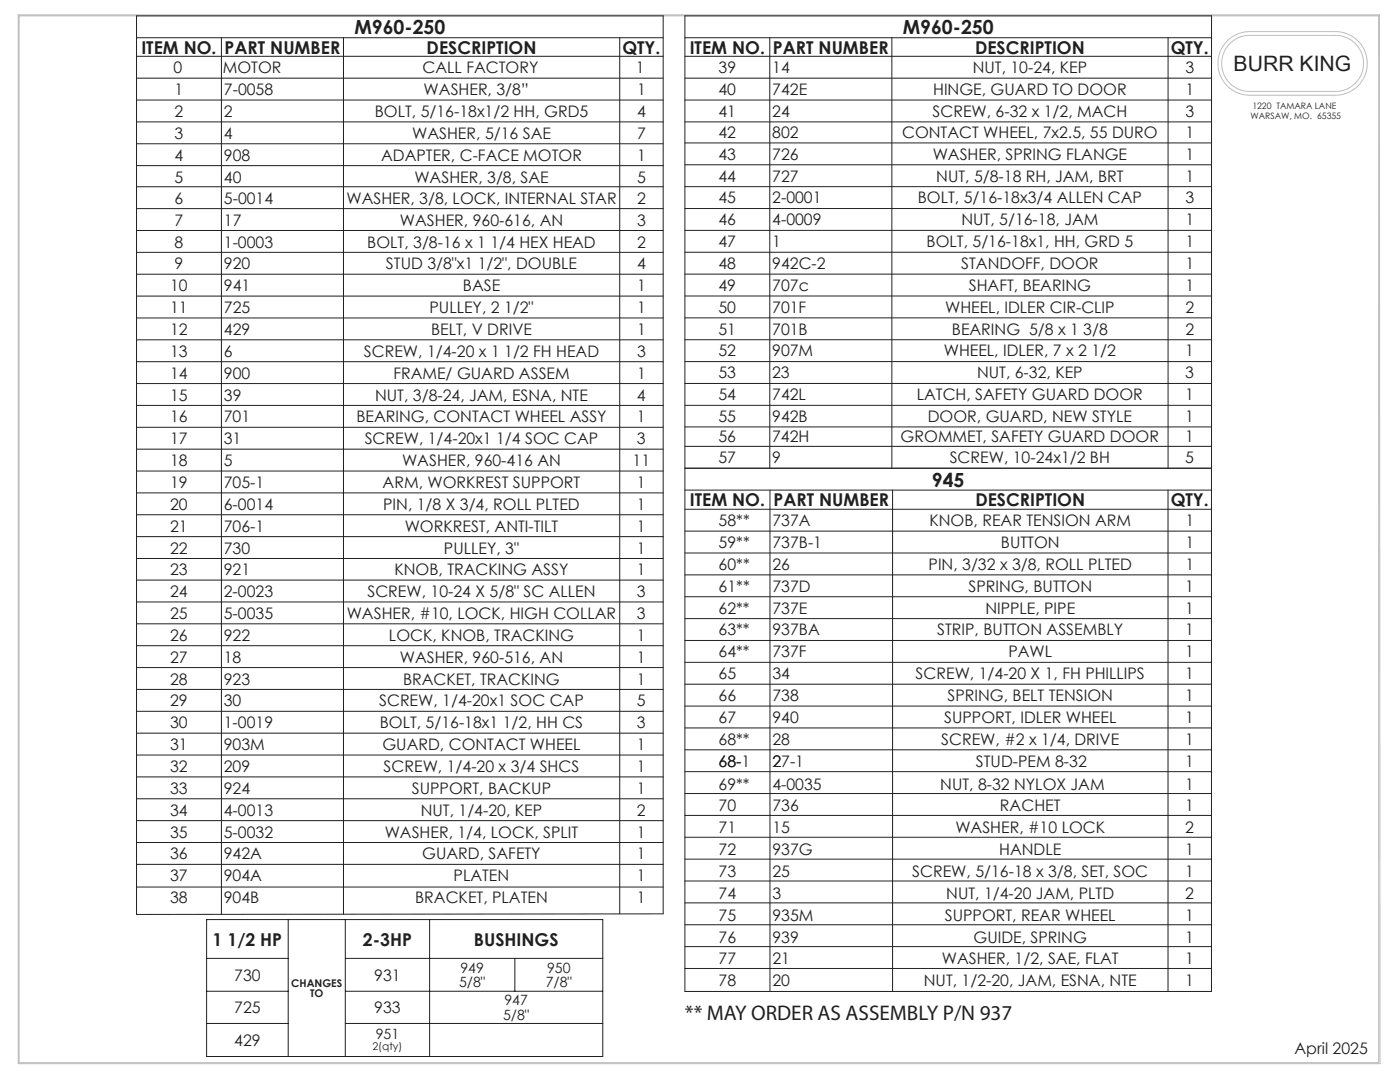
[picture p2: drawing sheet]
<svg xmlns="http://www.w3.org/2000/svg" width="279mm" height="216mm" viewBox="0 0 279 216" stroke-linecap="round" stroke-linejoin="round" font-family="sans-serif">
<!-- layer: Layer 1 -->
<path d="M3.6 2.9h271.7l.1 209.3h-271.8zM3.8 3.2h271.3v208.8h-271.3zM244.9 8.2a6.4 6.4 0 0 1 4.5-1.9h17.1a6.4 6.4 0 0 1 6.4 6.4 6.4 6.4 0 0 1-6.4 6.3h-17.1a6.4 6.4 0 0 1-5.8-3.9 6.4 6.4 0 0 1 1.3-6.9zM245.4 8.7a5.6 5.6 0 0 1 3.6-1.6h17.1a5.6 5.6 0 0 1 6 5.6 5.6 5.6 0 0 1-6 5.5h-17.1a5.6 5.6 0 0 1-4.8-3.6 5.6 5.6 0 0 1 1.2-5.9z" fill="none" stroke="#bdbec1" stroke-width=".2"/>
<g fill="none" stroke="#231f20" stroke-width=".2">
<path d="M27.2 7.5h105.2M27.2 11.2h105.2M27.2 15.6h105.2M27.2 20h105.2M44.2 7.5v174.9M68.6 7.5v174.9M123.7 7.5v174.9M136.7 7.5h105.1M136.7 11.2h105.1M136.7 15.6h105.1M136.7 20h105.1M136.7 3.2h105.1v194.6h-105.1z"/>
<path d="M153.6 7.5v85.9M178 7.5v85.9M233.1 7.5v85.9M27.2 24.3h105.2M27.2 28.7h105.2M27.2 33.1h105.2M27.2 37.3h105.2M136.7 24.3h105.1M136.7 28.5h105.1M136.7 32.9h105.1M136.7 37.2h105.1M27.2 41.6h105.2"/>
<path d="M27.2 46h105.2M27.2 50.4h105.2M27.2 54.7h105.2M27.2 59.1h105.2M136.7 41.6h105.1M136.7 46h105.1M136.7 50.3h105.1M136.7 54.7h105.1M136.7 59.1h105.1M27.2 63.4h105.2M27.2 67.8h105.2M27.2 72.2h105.2"/>
<path d="M27.2 76.5h105.2M136.7 63.4h105.1M136.7 67.8h105.1M136.7 72.2h105.1M136.7 76.5h105.1M27.2 80.9h105.2M27.2 85.3h105.2M27.2 89.6h105.2M27.2 94h105.2M27.2 98.4h105.2M136.7 93.4h105.1M136.7 80.9h105.1"/>
<path d="M136.7 85.2h105.1M136.7 89.1h105.1M136.7 97.8h105.1M153.7 97.8v100M178.1 97.8v100M233.1 97.8v100M27.2 102.7h105.2M27.2 107.1h105.2M27.2 111.4h105.2M27.2 115.8h105.2M136.7 101.6h105.1M136.7 106h105.1"/>
<path d="M136.7 110.3h105.1M136.7 114.7h105.1M136.7 119.1h105.1M27.2 120.1h105.2M27.2 124.5h105.2M27.2 128.8h105.2M27.2 133.2h105.2M27.2 137.6h105.2M136.7 123.4h105.1M136.7 127.8h105.1M136.7 132.2h105.1M136.7 136.5h105.1"/>
<path d="M27.2 141.9h105.2M27.2 146.3h105.2M27.2 150.7h105.2M27.2 155h105.2M27.2 159.4h105.2M136.7 140.9h105.1M136.7 145.3h105.1M136.7 149.6h105.1M136.7 154h105.1M136.7 158.3h105.1M27.2 163.7h105.2M27.2 168.1h105.2"/>
<path d="M27.2 172.5h105.2M27.3 177h105.1M136.7 162.7h105.1M136.7 167.1h105.1M136.7 171.4h105.1M136.7 175.8h105.1M41.2 183.5h79.1v27.3h-79.1zM41.2 191.2h16.3M41.2 197.8h16.3M57.5 183.5v27.3M68.9 183.5v27.3M68.9 191.2h51.4"/>
<path d="M68.9 197.8h51.4M85.7 183.5v27.3M102.7 191.2v6.6M132.3 182.3l-105.1 .2v-179.3h105.2v179.1M136.7 180.2h105.1M136.7 184.5h105.1M136.7 188.9h105.1M136.7 193.2h105.1M41.2 204.2h16.3M68.9 204.2h51.4"/>
</g>
<g font-size="4.2" fill="#231f20">
<text x="246.2" y="14.2">BURR KING</text>
<text x="136.7" y="203.5">** MAY ORDER AS ASSEMBLY P/N 937</text>
</g>
<g font-size="3.9" fill="#231f20">
<text x="70.7" y="6.8">M960-250</text>
<text x="180.2" y="6.8">M960-250</text>
<text x="186" y="97.1">945</text>
</g>
<g font-size="3.5" fill="#231f20">
<text x="28.2" y="10.7">ITEM NO.</text>
<text x="44.8" y="10.7">PART NUMBER</text>
<text x="85.1" y="10.7">DESCRIPTION</text>
<text x="124.2" y="10.7">QTY.</text>
<text x="137.6" y="10.7">ITEM NO.</text>
<text x="154.3" y="10.7">PART NUMBER</text>
<text x="194.6" y="10.7">DESCRIPTION</text>
<text x="233.6" y="10.7">QTY.</text>
<text x="137.7" y="101">ITEM NO.</text>
<text x="154.4" y="101">PART NUMBER</text>
<text x="194.7" y="101">DESCRIPTION</text>
<text x="233.6" y="101">QTY.</text>
<text x="42.4" y="188.7">1 1/2 HP</text>
<text x="72.4" y="188.7">2-3HP</text>
<text x="94.6" y="188.7">BUSHINGS</text>
</g>
<g font-size="3.2" fill="#231f20">
<text x="34.6" y="14.6">0</text>
<text x="44.5" y="14.6">MOTOR</text>
<text x="84.3" y="14.6">CALL FACTORY</text>
<text x="126.9" y="14.6">1</text>
<text x="143.4" y="14.6">39</text>
<text x="154.1" y="14.6">14</text>
<text x="194.1" y="14.6">NUT, 10-24, KEP</text>
<text x="236.6" y="14.6">3</text>
<text x="34.8" y="23.4">2</text>
<text x="34.8" y="19">1</text>
<text x="44.7" y="23.4">2</text>
<text x="44.7" y="19">7-0058</text>
<text x="74.8" y="23.4">BOLT, 5/16-18x1/2 HH, GRD5</text>
<text x="84.5" y="19">WASHER, 3/8”</text>
<text x="127.1" y="19">1</text>
<text x="127.1" y="23.4">4</text>
<text x="143.4" y="23.3">41</text>
<text x="143.4" y="18.9">40</text>
<text x="154.1" y="23.3">24</text>
<text x="154.1" y="18.9">742E</text>
<text x="186.1" y="23.3">SCREW, 6-32 x 1/2, MACH</text>
<text x="186.2" y="18.9">HINGE, GUARD TO DOOR</text>
<text x="236.6" y="18.9">1</text>
<text x="236.6" y="23.3">3</text>
<text x="34.8" y="27.7">3</text>
<text x="44.7" y="27.7">4</text>
<text x="82.3" y="27.7">WASHER, 5/16 SAE</text>
<text x="127.1" y="27.7">7</text>
<text x="143.4" y="27.6">42</text>
<text x="154.1" y="27.6">802</text>
<text x="180" y="27.6">CONTACT WHEEL, 7x2.5, 55 DURO</text>
<text x="236.6" y="27.6">1</text>
<text x="34.8" y="32.1">4</text>
<text x="44.7" y="32.1">908</text>
<text x="76.1" y="32.1">ADAPTER, C-FACE MOTOR</text>
<text x="127.1" y="32.1">1</text>
<text x="143.4" y="31.9">43</text>
<text x="154.1" y="31.9">726</text>
<text x="186.1" y="31.9">WASHER, SPRING FLANGE</text>
<text x="236.6" y="31.9">1</text>
<text x="34.8" y="36.5">5</text>
<text x="34.8" y="40.7">6</text>
<text x="44.7" y="40.7">5-0014</text>
<text x="44.7" y="36.5">40</text>
<text x="69.1" y="40.7">WASHER, 3/8, LOCK, INTERNAL STAR</text>
<text x="82.7" y="36.5">WASHER, 3/8, SAE</text>
<text x="127.1" y="40.7">2</text>
<text x="127.1" y="36.5">5</text>
<text x="143.4" y="36.2">44</text>
<text x="143.4" y="40.6">45</text>
<text x="154.1" y="36.2">727</text>
<text x="154.1" y="40.6">2-0001</text>
<text x="183.2" y="40.6">BOLT, 5/16-18x3/4 ALLEN CAP</text>
<text x="186.8" y="36.2">NUT, 5/8-18 RH, JAM, BRT</text>
<text x="236.6" y="36.2">1</text>
<text x="236.6" y="40.6">3</text>
<text x="34.8" y="45">7</text>
<text x="44.7" y="45">17</text>
<text x="79.8" y="45">WASHER, 960-616, AN</text>
<text x="127.1" y="45">3</text>
<text x="143.4" y="45">46</text>
<text x="154.1" y="45">4-0009</text>
<text x="191.9" y="45">NUT, 5/16-18, JAM</text>
<text x="236.6" y="45">1</text>
<text x="34.8" y="49.4">8</text>
<text x="34.8" y="53.8">9</text>
<text x="44.7" y="49.4">1-0003</text>
<text x="44.7" y="53.8">920</text>
<text x="73.3" y="49.4">BOLT, 3/8-16 x 1 1/4 HEX HEAD</text>
<text x="77" y="53.8">STUD 3/8&quot;x1 1/2&quot;, DOUBLE</text>
<text x="127.1" y="53.8">4</text>
<text x="127.1" y="49.4">2</text>
<text x="143.4" y="53.7">48</text>
<text x="143.4" y="49.3">47</text>
<text x="154.1" y="53.7">942C-2</text>
<text x="154.1" y="49.3">1</text>
<text x="184.9" y="49.3">BOLT, 5/16-18x1, HH, GRD 5</text>
<text x="191.8" y="53.7">STANDOFF, DOOR</text>
<text x="236.6" y="53.7">1</text>
<text x="236.6" y="49.3">1</text>
<text x="34" y="58.1">10</text>
<text x="44.7" y="58.1">941</text>
<text x="92.4" y="58.1">BASE</text>
<text x="127.1" y="58.1">1</text>
<text x="143.4" y="58">49</text>
<text x="154.1" y="58">707c</text>
<text x="193.3" y="58">SHAFT, BEARING</text>
<text x="236.6" y="58">1</text>
<text x="34" y="62.5">11</text>
<text x="44.7" y="62.5">725</text>
<text x="85.7" y="62.5">PULLEY, 2 1/2&quot;</text>
<text x="127.1" y="62.5">1</text>
<text x="143.4" y="62.4">50</text>
<text x="154.1" y="62.4">701F</text>
<text x="188.6" y="62.4">WHEEL, IDLER CIR-CLIP</text>
<text x="236.6" y="62.4">2</text>
<text x="34" y="66.8">12</text>
<text x="34" y="71.2">13</text>
<text x="44.7" y="66.8">429</text>
<text x="44.7" y="71.2">6</text>
<text x="72.6" y="71.2">SCREW, 1/4-20 x 1 1/2 FH HEAD</text>
<text x="86" y="66.8">BELT, V DRIVE</text>
<text x="127.1" y="66.8">1</text>
<text x="127.1" y="71.2">3</text>
<text x="143.4" y="66.8">51</text>
<text x="143.4" y="71.1">52</text>
<text x="154.1" y="66.8">701B</text>
<text x="154.1" y="71.1">907M</text>
<text x="188.4" y="71.1">WHEEL, IDLER, 7 x 2 1/2</text>
<text x="190" y="66.8">BEARING 5/8 x 1 3/8</text>
<text x="236.6" y="71.1">1</text>
<text x="236.6" y="66.8">2</text>
<text x="34" y="75.6">14</text>
<text x="44.7" y="75.6">900</text>
<text x="78.5" y="75.6">FRAME/ GUARD ASSEM</text>
<text x="127.1" y="75.6">1</text>
<text x="143.4" y="75.5">53</text>
<text x="154.1" y="75.5">23</text>
<text x="195" y="75.5">NUT, 6-32, KEP</text>
<text x="236.6" y="75.5">3</text>
<text x="34" y="79.9">15</text>
<text x="44.7" y="79.9">39</text>
<text x="74.9" y="79.9">NUT, 3/8-24, JAM, ESNA, NTE</text>
<text x="127.1" y="79.9">4</text>
<text x="143.4" y="79.9">54</text>
<text x="154.1" y="79.9">742L</text>
<text x="183" y="79.9">LATCH, SAFETY GUARD DOOR</text>
<text x="236.6" y="79.9">1</text>
<text x="33.9" y="88.7">17</text>
<text x="33.9" y="84.3">16</text>
<text x="44.7" y="88.7">31</text>
<text x="44.7" y="84.3">701</text>
<text x="71.1" y="84.3">BEARING, CONTACT WHEEL ASSY</text>
<text x="72.8" y="88.7">SCREW, 1/4-20x1 1/4 SOC CAP</text>
<text x="127.1" y="84.3">1</text>
<text x="127.1" y="88.7">3</text>
<text x="143.4" y="88.3">56</text>
<text x="143.4" y="84.2">55</text>
<text x="154.1" y="88.3">742H</text>
<text x="154.1" y="84.2">942B</text>
<text x="179.7" y="88.3">GROMMET, SAFETY GUARD DOOR</text>
<text x="185.1" y="84.2">DOOR, GUARD, NEW STYLE</text>
<text x="236.5" y="88.3">1</text>
<text x="236.6" y="84.2">1</text>
<text x="33.9" y="93">18</text>
<text x="44.7" y="93">5</text>
<text x="80.2" y="93">WASHER, 960-416 AN</text>
<text x="126.2" y="93">11</text>
<text x="143.4" y="92.4">57</text>
<text x="154.1" y="92.4">9</text>
<text x="189.5" y="92.4">SCREW, 10-24x1/2 BH</text>
<text x="236.5" y="92.4">5</text>
<text x="33.9" y="101.7">20</text>
<text x="33.9" y="97.4">19</text>
<text x="44.7" y="97.4">705-1</text>
<text x="44.7" y="101.7">6-0014</text>
<text x="76.4" y="97.4">ARM, WORKREST SUPPORT</text>
<text x="76.5" y="101.7">PIN, 1/8 X 3/4, ROLL PLTED</text>
<text x="127.1" y="101.7">1</text>
<text x="127.1" y="97.4">1</text>
<text x="33.9" y="106.1">21</text>
<text x="44.7" y="106.1">706-1</text>
<text x="80.8" y="106.1">WORKREST, ANTI-TILT</text>
<text x="127.1" y="106.1">1</text>
<text x="143.4" y="105">58**</text>
<text x="154.2" y="105">737A</text>
<text x="185.5" y="105">KNOB, REAR TENSION ARM</text>
<text x="236.6" y="105">1</text>
<text x="33.9" y="110.5">22</text>
<text x="44.7" y="110.5">730</text>
<text x="88.6" y="110.5">PULLEY, 3&quot;</text>
<text x="127.1" y="110.5">1</text>
<text x="143.4" y="109.3">59**</text>
<text x="143.4" y="113.7">60**</text>
<text x="154.2" y="113.7">26</text>
<text x="154.2" y="109.3">737B-1</text>
<text x="185.3" y="113.7">PIN, 3/32 x 3/8, ROLL PLTED</text>
<text x="199.8" y="109.3">BUTTON</text>
<text x="236.6" y="109.3">1</text>
<text x="236.6" y="113.7">1</text>
<text x="33.9" y="114.8">23</text>
<text x="33.9" y="119.2">24</text>
<text x="44.7" y="114.8">921</text>
<text x="44.7" y="119.2">2-0023</text>
<text x="73.3" y="119.2">SCREW, 10-24 X 5/8&quot; SC ALLEN</text>
<text x="78.7" y="114.8">KNOB, TRACKING ASSY</text>
<text x="127.1" y="114.8">1</text>
<text x="127.1" y="119.2">3</text>
<text x="143.4" y="118.1">61**</text>
<text x="154.2" y="118.1">737D</text>
<text x="193.3" y="118.1">SPRING, BUTTON</text>
<text x="236.6" y="118.1">1</text>
<text x="33.9" y="123.5">25</text>
<text x="44.7" y="123.5">5-0035</text>
<text x="69.2" y="123.5">WASHER, #10, LOCK, HIGH COLLAR</text>
<text x="127.1" y="123.5">3</text>
<text x="143.4" y="122.4">62**</text>
<text x="154.2" y="122.4">737E</text>
<text x="196.6" y="122.4">NIPPLE, PIPE</text>
<text x="236.6" y="122.4">1</text>
<text x="33.9" y="127.9">26</text>
<text x="44.7" y="127.9">922</text>
<text x="77.6" y="127.9">LOCK, KNOB, TRACKING</text>
<text x="127.1" y="127.9">1</text>
<text x="143.4" y="126.8">63**</text>
<text x="143.4" y="131.1">64**</text>
<text x="154.2" y="126.8">937BA</text>
<text x="154.2" y="131.1">737F</text>
<text x="187.1" y="126.8">STRIP, BUTTON ASSEMBLY</text>
<text x="201.2" y="131.1">PAWL</text>
<text x="236.6" y="126.8">1</text>
<text x="236.6" y="131.1">1</text>
<text x="33.9" y="136.6">28</text>
<text x="33.9" y="132.2">27</text>
<text x="44.7" y="136.6">923</text>
<text x="44.7" y="132.2">18</text>
<text x="79.8" y="132.2">WASHER, 960-516, AN</text>
<text x="80.4" y="136.6">BRACKET, TRACKING</text>
<text x="127.1" y="132.2">1</text>
<text x="127.1" y="136.6">1</text>
<text x="143.4" y="135.5">65</text>
<text x="154.2" y="135.5">34</text>
<text x="182.7" y="135.5">SCREW, 1/4-20 X 1, FH PHILLIPS</text>
<text x="236.6" y="135.5">1</text>
<text x="33.9" y="141">29</text>
<text x="44.7" y="141">30</text>
<text x="75.7" y="141">SCREW, 1/4-20x1 SOC CAP</text>
<text x="127.1" y="141">5</text>
<text x="143.4" y="139.9">66</text>
<text x="154.2" y="139.9">738</text>
<text x="189.1" y="139.9">SPRING, BELT TENSION</text>
<text x="236.6" y="139.9">1</text>
<text x="33.9" y="145.3">30</text>
<text x="33.9" y="149.7">31</text>
<text x="44.7" y="145.3">1-0019</text>
<text x="44.7" y="149.7">903M</text>
<text x="75.8" y="145.3">BOLT, 5/16-18x1 1/2, HH CS</text>
<text x="76.3" y="149.7">GUARD, CONTACT WHEEL</text>
<text x="127.1" y="145.3">3</text>
<text x="127.1" y="149.7">1</text>
<text x="143.4" y="144.2">67</text>
<text x="143.4" y="148.6">68**</text>
<text x="154.2" y="144.2">940</text>
<text x="154.2" y="148.6">28</text>
<text x="187.8" y="148.6">SCREW, #2 x 1/4, DRIVE</text>
<text x="188.4" y="144.2">SUPPORT, IDLER WHEEL</text>
<text x="236.6" y="144.2">1</text>
<text x="236.6" y="148.6">1</text>
<text x="33.9" y="154">32</text>
<text x="44.7" y="154">209</text>
<text x="76.6" y="154">SCREW, 1/4-20 x 3/4 SHCS</text>
<text x="127.1" y="154">1</text>
<text x="143.4" y="153">68-1</text>
<text x="154.2" y="153">27-1</text>
<text x="194.8" y="153">STUD-PEM 8-32</text>
<text x="236.6" y="153">1</text>
<text x="33.9" y="158.4">33</text>
<text x="44.7" y="158.4">924</text>
<text x="82.2" y="158.4">SUPPORT, BACKUP</text>
<text x="127.1" y="158.4">1</text>
<text x="143.4" y="157.5">69**</text>
<text x="143.4" y="161.9">70</text>
<text x="154.2" y="157.5">4-0035</text>
<text x="154.2" y="161.9">736</text>
<text x="187.6" y="157.5">NUT, 8-32 NYLOX JAM</text>
<text x="199.6" y="161.9">RACHET</text>
<text x="236.6" y="157.5">1</text>
<text x="236.6" y="161.9">1</text>
<text x="33.9" y="162.8">34</text>
<text x="33.9" y="167.1">35</text>
<text x="44.7" y="162.8">4-0013</text>
<text x="44.7" y="167.1">5-0032</text>
<text x="76.8" y="167.1">WASHER, 1/4, LOCK, SPLIT</text>
<text x="84" y="162.8">NUT, 1/4-20, KEP</text>
<text x="127.1" y="162.8">2</text>
<text x="127.1" y="167.1">1</text>
<text x="143.4" y="166.3">71</text>
<text x="154.2" y="166.3">15</text>
<text x="190.7" y="166.3">WASHER, #10 LOCK</text>
<text x="236.6" y="166.3">2</text>
<text x="33.9" y="171.5">36</text>
<text x="44.7" y="171.5">942A</text>
<text x="84.3" y="171.5">GUARD, SAFETY</text>
<text x="127.1" y="171.5">1</text>
<text x="143.4" y="170.6">72</text>
<text x="154.2" y="170.6">937G</text>
<text x="199.4" y="170.6">HANDLE</text>
<text x="236.6" y="170.6">1</text>
<text x="33.9" y="175.9">37</text>
<text x="44.7" y="175.9">904A</text>
<text x="90.5" y="175.9">PLATEN</text>
<text x="127.1" y="175.9">1</text>
<text x="143.4" y="179.4">74</text>
<text x="143.4" y="175">73</text>
<text x="154.1" y="179.4">3</text>
<text x="154.1" y="175">25</text>
<text x="182.1" y="175">SCREW, 5/16-18 x 3/8, SET, SOC</text>
<text x="188.8" y="179.4">NUT, 1/4-20 JAM, PLTD</text>
<text x="236.5" y="175">1</text>
<text x="236.5" y="179.4">2</text>
<text x="33.9" y="180.2">38</text>
<text x="44.7" y="180.2">904B</text>
<text x="82.9" y="180.2">BRACKET, PLATEN</text>
<text x="127.1" y="180.2">1</text>
<text x="143.4" y="183.7">75</text>
<text x="154.1" y="183.7">935M</text>
<text x="188.6" y="183.7">SUPPORT, REAR WHEEL</text>
<text x="236.5" y="183.7">1</text>
<text x="143.4" y="188.1">76</text>
<text x="154.1" y="188.1">939</text>
<text x="194.3" y="188.1">GUIDE, SPRING</text>
<text x="236.5" y="188.1">1</text>
<text x="46.7" y="195.7">730</text>
<text x="74.7" y="195.7">931</text>
<text x="143.4" y="192.4">77</text>
<text x="143.4" y="196.8">78</text>
<text x="154.1" y="192.4">21</text>
<text x="154.1" y="196.8">20</text>
<text x="184.4" y="196.8">NUT, 1/2-20, JAM, ESNA, NTE</text>
<text x="188" y="192.4">WASHER, 1/2, SAE, FLAT</text>
<text x="236.5" y="192.4">1</text>
<text x="236.5" y="196.8">1</text>
<text x="46.7" y="202.2">725</text>
<text x="74.7" y="202.2">933</text>
<text x="46.7" y="208.7">429</text>
<text x="258.3" y="210.3">April 2025</text>
</g>
<g font-size="2.8" fill="#231f20">
<text x="91.6" y="197">5/8&quot;</text>
<text x="91.9" y="194.1">949</text>
<text x="108.9" y="197">7/8&quot;</text>
<text x="109.2" y="194.1">950</text>
<text x="100.4" y="203.5">5/8&quot;</text>
<text x="100.7" y="200.6">947</text>
<text x="75" y="207.2">951</text>
</g>
<g font-size="2.1" fill="#231f20">
<text x="58.1" y="196.9">CHANGES</text>
<text x="61.9" y="199">TO</text>
<text x="74.3" y="209.5">2(qty)</text>
</g>
<g font-size="1.8" fill="#231f20">
<text x="249.5" y="23.7">WARSAW, MO. 65355</text>
<text x="249.9" y="21.7">1220 TAMARA LANE</text>
</g>
</svg>
